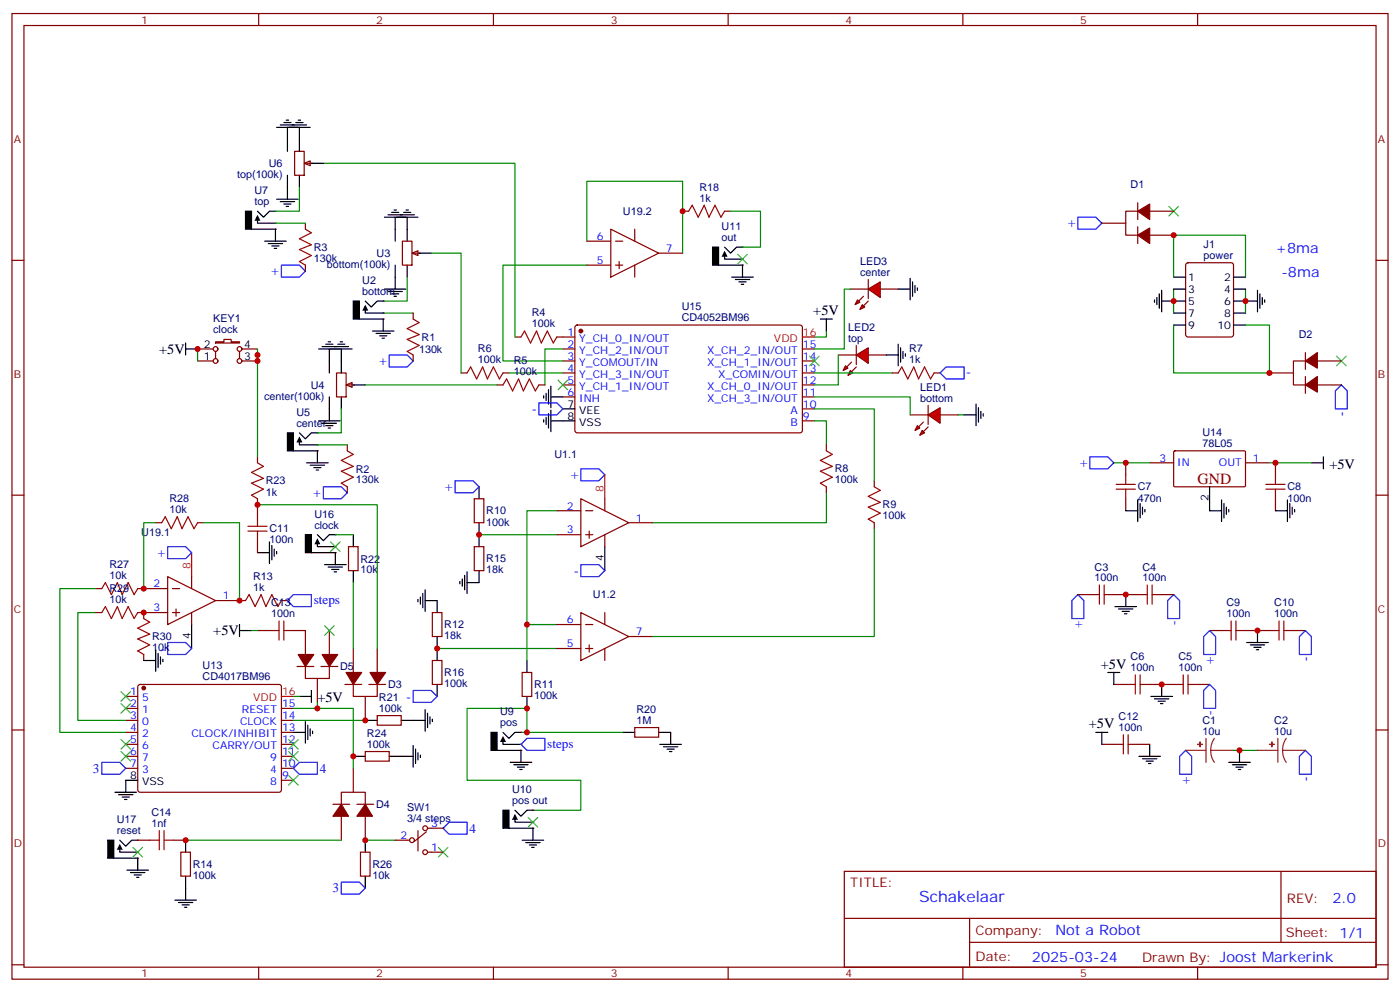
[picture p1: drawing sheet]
<svg xmlns="http://www.w3.org/2000/svg" width="412mm" height="292mm" viewBox="0 0 412 292" stroke-linecap="round" stroke-linejoin="round" font-family="sans-serif">
<g fill="none" stroke="#870000" stroke-width=".35">
<path d="M3.5 4h405.4v284.3h-405.4zM7.1 7.5h398.2v277.3h-398.2zM76.2 4v3.5M145.3 4v3.5M214.5 4v3.5M283.6 4v3.5M352.8 4v3.5M3.5 76.7h3.6M405.3 76.7h3.6M165.8 99.2h3.5M169.6 95.9l.4-.2 65.9 .1 .5 .6-.1 30.6-.6 .5-65.9-.1-.5-.6v-30.4zM165.8 102.8h3.5"/>
<path d="M165.8 106.3h3.5M165.8 109.8h3.5M165.8 113.3h3.5M165.8 116.9h3.5M236.4 102.8h3.5M236.4 106.3h3.5M236.4 109.8h3.5M236.4 113.3h3.5M236.4 116.9h3.5M236.4 123.9h3.5M236.4 120.4h3.5M331.6 136.3v3.5"/>
<path d="M338.7 136.3h7M345.8 132.9l.3-.1h20.6l.2 .3-.1 10.1-.3 .1h-20.6l-.2-.3zM366.9 136.3h7M375.7 136.3v3.5M3.5 145.8h3.6M139.7 146.9h2.8v7h-2.8zM331.6 146.9v3.5M375.7 146.9v3.5M405.3 145.8h3.6M127.4 180.4h2.8v7h-2.8zM127.4 194.5h2.8v7h-2.8zM153.8 198h2.8v7.1h-2.8z"/>
<path d="M3.5 214.9h3.6M187 214.2h7v2.9h-7zM328.1 201.5h3.5M338.7 201.5h3.5M405.3 214.9h3.6M248.7 256.6h156.6v28.2h-156.6zM377.3 256.6v20.9M248.7 270.4h156.5M285.6 277.5h119.6M285.6 270.4v14.1M3.5 284.1h3.6M76.2 284.8v3.5"/>
<path d="M145.3 284.8v3.5M214.5 284.8v3.5M283.6 284.8v3.5M352.8 284.8v3.5M405.3 284.1h3.6"/>
</g>
<path d="M243.4 97.5v1.7h-3.5M165.8 102.8h-5.3v10.5M282.2 122.2h1.8M328.1 136.3h10.6M373.9 136.3h12.4" fill="none" stroke="#008700" stroke-width=".35"/>
<circle cx="171.1" cy="97.5" r=".53" fill="#870000" stroke="#870000" stroke-width=".35"/>
<g fill="none" stroke="#000" stroke-width=".35">
<path d="M165.8 120.4h3.5M165.8 123.9h3.5M386.3 136.3h3.5M389.8 134.5v3.5M141.1 143.3v3.6M141.1 153.9v3.5M331.6 150.4h3.5M335.1 147.2v6.4M335.8 148.3v4.2M336.5 149.3v2.1M337.3 150v.7M356.3 143.3v7.1h3.5"/>
<path d="M359.8 147.2v6.4M360.5 148.3v4.2M361.2 149.3v2.1M361.9 150v.7M375.7 150.4h3.5M379.2 147.2v6.4M379.9 148.3v4.2M380.6 149.3v2.1M381.4 150v.7M128.8 176.8v3.6M128.8 187.4v7.1M155.2 194.5v3.5"/>
<path d="M128.8 201.5v3.6M155.2 205.1v3.5M183.4 215.7h3.6M194 215.7h3.6v3.5M194.4 219.2h6.3M195.4 219.9h4.3M196.5 220.6h2.1M197.2 221.3h.7"/>
</g>
<path d="M236.4 99.2h3.5" fill="none" stroke="#f00" stroke-width=".35"/>
<path d="M82.9 78.1h5.3l1.8 1.7-1.8 1.8h-5.3zM114.7 104.5h5.2l1.8 1.8-1.8 1.8h-5.2zM321 134.5h5.3l1.8 1.8-1.8 1.7h-5.3zM95.2 143.3h5.3l1.8 1.8-1.8 1.8h-5.3z" fill="none" stroke="#00f" stroke-width=".35"/>
<path d="M164.4 111.9l2.8 2.9M167.2 111.9l-2.8 2.9M238.5 104.9l2.8 2.8M241.3 104.9l-2.8 2.8" fill="none" stroke="#3c3" stroke-width=".35"/>
<path d="M331.6 139.8v2.8M375.7 139.8v2.8M328.8 144h5.6M328.8 142.6h5.6M331.6 144v2.9M372.9 144h5.6M372.9 142.6h5.6M375.7 144v2.9M334.4 198.7v5.7M335.8 198.7v5.7M331.6 201.5h2.8M335.8 201.5h2.9" fill="none" stroke="#a10000" stroke-width=".35"/>
<g fill="#f00" stroke="#870000" stroke-width=".35">
<path d="M273.4 122.2l3.5-2.1v4.5z"/>
<path d="M273.4 119.3v5.7z"/>
</g>
<g fill="#870000" stroke="#870000" stroke-width=".35">
<path d="M272 127.1l1.4-1.4z"/>
<path d="M272 124.3l-1.4 1.4z"/>
</g>
<g fill="#f00" stroke="#870000" stroke-width=".35">
<path d="M271.6 126.8l.7 .7-1.4 .7z"/>
<path d="M270.2 125.3l.7 .7-1.4 .8z"/>
</g>
<path d="M268.1 122.2h5.3M276.9 122.2h5.3" fill="none" stroke="#870000" stroke-width=".35"/>
<g fill="#f00" stroke="#870000" stroke-width=".35">
<path d="M252.2 104.5l3.6-2.1v4.6z"/>
<path d="M252.2 101.7v5.7z"/>
</g>
<g fill="#870000" stroke="#870000" stroke-width=".35">
<path d="M252.2 108.1l-1.4 1.4z"/>
<path d="M250.8 106.6l-1.4 1.5z"/>
</g>
<g fill="#f00" stroke="#870000" stroke-width=".35">
<path d="M250.5 109.1l.7 .7-1.4 .7z"/>
<path d="M249.1 107.7l.7 .7-1.4 .7z"/>
</g>
<path d="M246.9 104.5h5.3M255.8 104.5h5.3" fill="none" stroke="#870000" stroke-width=".35"/>
<g fill="#f00" stroke="#870000" stroke-width=".35">
<path d="M255.8 85.1l3.5-2.1v4.6z"/>
<path d="M255.8 82.3v5.6z"/>
</g>
<g fill="#870000" stroke="#870000" stroke-width=".35">
<path d="M255.8 88.7l-1.4 1.4z"/>
<path d="M254.4 87.2l-1.5 1.5z"/>
</g>
<g fill="#f00" stroke="#870000" stroke-width=".35">
<path d="M254 89.7l.7 .7-1.4 .7z"/>
<path d="M252.6 88.3l.7 .7-1.4 .7z"/>
</g>
<path d="M201.1 62.2h1.7M213.4 62.2h1.8M349.5 77.6l.5-.2h12.7l.6 .4 .1 20.7-.5 .7h-12.9l-.7-.4-.1-20.7zM250.5 85.1h5.3M259.3 85.1h5.3M317.5 175.1h3.5M328.1 175.1h7M342.2 175.1h3.5M342.2 201.5h3.5M352.8 201.5h3.5" fill="none" stroke="#870000" stroke-width=".35"/>
<path d="M344.3 60.8l2.8 2.8M347.1 60.8l-2.8 2.8M393.7 104.9l2.8 2.8M396.5 104.9l-2.8 2.8" fill="none" stroke="#3c3" stroke-width=".35"/>
<path d="M172.9 71v-17.6h28.2v21.1M172.9 78.1h-24.7v28.2h17.6M345.7 95.7v14.1h28.2v-14.1h-7M345.7 81.6v-12.3h21.2v12.3M345.7 85.1v7.1M366.9 85.1v7.1M243.4 145.1v8.8h-51.1M155.2 183.9v10.6M153.5 215.7h1.7v-7.1h-17.6v21.2h33.5v8.8h-14.1" fill="none" stroke="#008700" stroke-width=".35"/>
<path d="M317.5 64h5.3l1.8 1.7-1.8 1.8h-5.3zM393.3 115.1l1.8-1.8 1.8 1.8v5.3h-3.6zM317.5 175.1l1.8 1.7v5.3h-3.6v-5.3zM345.7 175.1l1.8 1.7v5.3h-3.5v-5.3zM349.2 220.9l1.8 1.8v5.3h-3.5v-5.3zM384.5 220.9l1.8 1.8v5.3h-3.5v-5.3z" fill="none" stroke="#00f" stroke-width=".35"/>
<g fill="none" stroke="#000" stroke-width=".35">
<path d="M340.1 88.3v.7M340.8 87.6v2.1M341.5 86.5v4.3M342.2 88.7h7M342.2 85.5v6.3M345.7 81.6h3.5M345.7 85.1h3.5M345.7 92.2h3.5M345.7 95.7h3.5M363.4 88.7h7M363.4 81.6h3.5M363.4 85.1h3.5"/>
<path d="M363.4 92.2h3.5M363.4 95.7h3.5M370.4 85.5v6.3M371.1 86.5v4.3M371.8 87.6v2.1M372.5 88.3v.7M135.5 171.2v.7M136.2 170.5v2.1M136.9 169.4v4.3M137.6 171.6h3.5M137.6 168.4v6.3M328.4 178.6h6.4"/>
<path d="M329.5 179.3h4.2M331.6 175.1v3.5M326.3 198h3.5M328.1 198v3.5M330.6 180h2.1M331.3 180.7h.7M339 205.1h6.4M340.1 205.8h4.2M341.1 206.5h2.2M341.8 207.2h.7M342.2 201.5v3.6M150.3 224.5h6.3"/>
<path d="M151.3 225.2h4.3M152.4 225.9h2.1M153.1 226.6h.7M153.5 220.9v3.6M361.9 224.5h6.4M363 225.2h4.2M364.1 225.9h2.1M364.8 226.6h.7M365.1 220.9v3.6"/>
</g>
<g fill="none" stroke="#a10000" stroke-width=".35">
<path d="M202.8 62.2l1.1-1.8 1.8 3.6 1.7-3.6 1.4 3.6 1.8-3.6 1.8 3.6 1-1.8M321 175.1h2.8M323.8 172.3v5.6M325.3 175.1h2.8M325.3 172.3v5.6M335.1 175.1h2.9M338 172.3v5.6M339.4 175.1h2.8M339.4 172.3v5.6M348.5 198.7v5.7M350 198.7v5.7M345.7 201.5h2.8"/>
<path d="M350 201.5h2.8"/>
</g>
<g fill="#870000">
<circle cx="153.5" cy="220.9" r=".18"/>
<circle cx="153.5" cy="219.2" r=".18"/>
<circle cx="153.5" cy="215.7" r=".18"/>
</g>
<path d="M144.6 215.7h1.8v5.2h-1.8z" fill="#000" stroke="#000" stroke-width=".35"/>
<g fill="none" stroke="#000" stroke-width=".35">
<path d="M241.7 93.9h3.5M243.4 93.9v3.6M264.6 85.1h3.5M268.1 82v6.3M268.8 83v4.2M269.5 84.1v2.1M270.2 84.8v.7M160.2 116.5v.7M160.9 115.8v2.1M161.6 114.8v4.2M162.3 113.7v6.4M162.3 116.9h3.5"/>
<path d="M261.1 104.5h3.5M264.6 101.4v6.3M265.3 102.4v4.2M266 103.5v2.1M266.7 104.2v.7M287.5 119v6.3M160.2 123.6v.7M160.9 122.9v2.1M161.6 121.8v4.2M162.3 123.9h3.5M162.3 120.8v6.3M284 122.2h3.5"/>
<path d="M288.2 120.1v4.2M288.9 121.1v2.1M289.6 121.8v.7M141.1 157.4v3.6M123.1 176.5v.7M123.8 175.8v2.1M124.5 174.7v4.3M125.2 176.8h3.6M125.2 173.7v6.3M141.1 168v3.6M148.2 217.4v1.8h5.3M148.2 215.7l1.7 1.7 1.8-1.7h1.8"/>
<path d="M146.4 220.9h7.1"/>
</g>
<path d="M148.2 216.7l.8 1.8h-1.7z" fill="#000"/>
<path d="M95.2 48.1h56.5v51.1M250.5 85.1h-1.8v17.7h-8.8M149.9 109.8h15.9M239.9 116.9h28.2v5.3M239.9 109.8h22.9M246.9 104.5v8.8h-7M239.9 123.9h3.5v7.1M141.1 157.4h22.9M164 150.4h-8.8v33.5h8.8M128.8 191h35.2" fill="none" stroke="#008700" stroke-width=".35"/>
<g fill="none" stroke="#870000" stroke-width=".35">
<path d="M151.7 99.2h1.8M164 99.2h1.8M135.8 109.8h1.8M146.4 113.3h1.8M148.2 109.8h1.7M158.7 113.3h1.8M262.8 109.8h1.8M275.2 109.8h1.7M243.4 131v1.8M243.4 143.3v1.8M257.5 141.6v1.7M257.5 153.9v1.8"/>
<path d="M139.7 161h2.8v7h-2.8z"/>
</g>
<path d="M134.1 141.6h5.2l1.8 1.7-1.8 1.8h-5.2zM121.7 203.3h5.3l1.8 1.8-1.8 1.7h-5.3z" fill="none" stroke="#00f" stroke-width=".35"/>
<path d="M153.5 99.2l1-1.7 1.8 3.5 1.7-3.5 1.5 3.5 1.7-3.5 1.8 3.5 1-1.8M137.6 109.8l1-1.7 1.8 3.5 1.8-3.5 1.4 3.5 1.7-3.5 1.8 3.5 1.1-1.8M148.2 113.3l1-1.7 1.8 3.5 1.8-3.5 1.4 3.5 1.7-3.5 1.8 3.5 1-1.8M264.6 109.8l1-1.7 1.8 3.5 1.8-3.5 1.4 3.5 1.7-3.5 1.8 3.5 1.1-1.8M243.4 132.8l1.8 1-3.5 1.8 3.5 1.7-3.5 1.4 3.5 1.8-3.5 1.8 1.7 1M257.5 143.3l1.8 1.1-3.5 1.8 3.5 1.7-3.5 1.4 3.5 1.8-3.5 1.8 1.7 1" fill="none" stroke="#a10000" stroke-width=".35"/>
<g fill="#870000">
<circle cx="81.1" cy="67.5" r=".18"/>
<circle cx="81.1" cy="65.7" r=".18"/>
<circle cx="81.1" cy="62.2" r=".18"/>
</g>
<path d="M72.3 62.2h1.8v5.3h-1.8z" fill="#000" stroke="#000" stroke-width=".35"/>
<path d="M84.7 41v3.6M84.7 51.6v3.5M74.1 67.5h7M75.8 64v1.7h5.3M75.8 62.2l1.8 1.8 1.8-1.8h1.7" fill="none" stroke="#000" stroke-width=".35"/>
<path d="M75.8 63.3l.9 1.7h-1.7z" fill="#000"/>
<path d="M89.6 48.1l1.8-.7v1.4z" fill="#f0f0f0" stroke="#870000" stroke-width=".35"/>
<path d="M86.8 44.6h2.8v7h-2.8zM90.3 48.1h1.8M90 65.7v1.8M90 78.1v1.7" fill="none" stroke="#870000" stroke-width=".35"/>
<g fill="none" stroke="#000" stroke-width=".35">
<path d="M81.5 37.5h9.9M82.5 36.8h7.8M83.6 36.1h2.1M84.3 35.4h.7M84.7 37.5v3.5M87.1 36.1h2.2M87.8 35.4h.7M88.2 37.5v7.1M81.5 58.7h6.3M82.5 59.4h4.3M84.7 55.1v3.6M88.2 51.6v3.5"/>
<path d="M91.7 48.1h3.5M78 71h6.3M79 71.7h4.3M80.1 72.4h2.1M80.8 73.1h.7M81.1 67.5v3.5M83.6 60.1h2.1M84.3 60.8h.7"/>
</g>
<path d="M88.2 55.1v7.1h-7.1M81.1 65.7h8.9M107.6 113.3h38.8" fill="none" stroke="#008700" stroke-width=".35"/>
<path d="M90 67.5l1.7 1-3.5 1.8 3.5 1.8-3.5 1.4 3.5 1.7-3.5 1.8 1.8 1.1" fill="none" stroke="#a10000" stroke-width=".35"/>
<g fill="#870000">
<circle cx="93.5" cy="132.8" r=".18"/>
<circle cx="93.5" cy="131" r=".18"/>
<circle cx="93.5" cy="127.5" r=".18"/>
</g>
<path d="M84.7 127.5h1.7v5.3h-1.7z" fill="#000" stroke="#000" stroke-width=".35"/>
<path d="M97 106.3v3.5M97 116.9v3.5M86.4 132.8h7.1M88.2 129.2v1.8h5.3M88.2 127.5l1.8 1.7 1.7-1.7h1.8" fill="none" stroke="#000" stroke-width=".35"/>
<path d="M88.2 128.5l.9 1.8h-1.8z" fill="#000"/>
<path d="M102 113.3l1.7-.7v1.5z" fill="#f0f0f0" stroke="#870000" stroke-width=".35"/>
<path d="M121.7 92.2v1.7M99.1 109.8h2.9v7.1h-2.9zM102.7 113.3h1.7M121.7 104.5v1.8M102.3 131v1.8M102.3 143.3v1.8" fill="none" stroke="#870000" stroke-width=".35"/>
<g fill="none" stroke="#000" stroke-width=".35">
<path d="M113.2 64h9.9M114.3 63.3h7.8M115.4 62.5h2.1M116.1 61.8h.7M116.4 64v7M116.4 78.1v7M118.9 62.5h2.1M119.6 61.8h.7M119.9 64v3.5M109.7 97.5h6.4M110.8 98.2h4.2M111.8 98.9h2.1"/>
<path d="M112.5 99.6h.7M112.9 93.9v3.6M113.2 85.1h6.4M114.3 85.8h4.2M115.4 86.5h2.1M116.1 87.2h.7M93.8 102.8h9.9M94.9 102.1h7.8M96 101.4h2.1M96.7 100.6h.7M97 102.8v3.5M99.5 101.4h2.1"/>
<path d="M100.2 100.6h.7M100.5 102.8v7M100.5 116.9v3.5M104.1 113.3h3.5M90.3 136.3h6.4M91.4 137h4.2M92.4 137.7h2.1M93.1 138.4h.7M93.5 132.8v3.5M93.8 123.9h6.4M94.9 124.6h4.2M96 125.3h2.1"/>
<path d="M96.7 126h.7M97 120.4v3.5"/>
</g>
<path d="M127 74.5h8.8v35.3M112.9 92.2h8.8M119.9 81.6v7.1h-7M93.5 131h8.8M100.5 120.4v7.1h-7" fill="none" stroke="#008700" stroke-width=".35"/>
<path d="M121.7 93.9l1.8 1.1-3.6 1.8 3.6 1.7-3.6 1.4 3.6 1.8-3.6 1.8 1.8 1M102.3 132.8l1.8 1-3.6 1.8 3.6 1.7-3.6 1.4 3.6 1.8-3.6 1.8 1.8 1" fill="none" stroke="#a10000" stroke-width=".35"/>
<path d="M121.4 74.5l1.7-.7v1.4z" fill="#f0f0f0" stroke="#870000" stroke-width=".35"/>
<path d="M118.5 71h2.9v7.1h-2.9zM122.1 74.5h1.7" fill="none" stroke="#870000" stroke-width=".35"/>
<path d="M119.9 67.5v3.5M119.9 78.1v3.5M123.5 74.5h3.5" fill="none" stroke="#000" stroke-width=".35"/>
<g fill="#870000">
<circle cx="112.9" cy="93.9" r=".18"/>
<circle cx="112.9" cy="92.2" r=".18"/>
<circle cx="112.9" cy="88.7" r=".18"/>
</g>
<path d="M104.1 88.7h1.7v5.2h-1.7z" fill="#000" stroke="#000" stroke-width=".35"/>
<path d="M105.8 93.9h7.1M107.6 90.4v1.8h5.3M107.6 88.7l1.8 1.7 1.7-1.7h1.8" fill="none" stroke="#000" stroke-width=".35"/>
<path d="M107.6 89.7l.9 1.8h-1.8z" fill="#000"/>
<path d="M155.2 215.7h28.2" fill="none" stroke="#008700" stroke-width=".35"/>
<g fill="#870000">
<circle cx="218.7" cy="78.1" r=".18"/>
<circle cx="218.7" cy="76.3" r=".18"/>
<circle cx="218.7" cy="72.8" r=".18"/>
</g>
<path d="M209.9 72.8h1.8v5.3h-1.8z" fill="#000" stroke="#000" stroke-width=".35"/>
<g fill="none" stroke="#000" stroke-width=".35">
<path d="M211.7 78.1h7v3.5M213.4 74.5v1.8h5.3M213.4 72.8l1.8 1.7 1.8-1.7h1.7M215.5 81.6h6.4M216.6 82.3h4.2M217.7 83h2.1M218.4 83.7h.7M88.2 205.1h3.5M91.7 203.3v3.5M107.6 212.1h3.5M118.2 212.1h7M125.2 209v6.3"/>
<path d="M125.9 210v4.2M126.6 211.1v2.1M127.4 211.8v.7M33.9 233.3h6.3M34.9 234h4.3M36 234.7h2.1M36.7 235.4h.7M40.6 229.8h-3.6v3.5"/>
</g>
<path d="M213.4 73.8l.9 1.8h-1.8z" fill="#000"/>
<path d="M217.3 74.9l2.8 2.8M220.1 74.9l-2.8 2.8" fill="none" stroke="#3c3" stroke-width=".35"/>
<path d="M215.2 62.2h8.8v10.6h-5.3" fill="none" stroke="#008700" stroke-width=".35"/>
<g fill="#870000" stroke="#870000" stroke-width=".35">
<path d="M335.1 69.3l3.6-2.2v4.6z"/>
<path d="M335.1 62.2l3.6-2.1v4.6z"/>
<path d="M384.5 106.3l3.6-2.5v4.6z"/>
<path d="M384.5 113.3l3.6-2.4v4.6z"/>
<path d="M109 198h4.6l-2.5 3.5z"/>
<path d="M102 198h4.5l-2.4 3.5z"/>
<circle cx="42.3" cy="202.6" r=".53"/>
</g>
<g fill="none" stroke="#870000" stroke-width=".35">
<path d="M335.1 59.7v5M324.6 65.7h7M335.1 62.2h-3.5v7.1h3.5M335.1 66.8v4.9M338.7 69.3h7M338.7 62.2h7M373.9 109.8h7.1M384.5 106.3h-3.5v7h3.5M384.5 103.8v5M384.5 110.9v4.9M388.1 106.3h7M388.1 113.3h7"/>
<path d="M104.1 191v7M111.1 191v7M37 205.1h3.6M37 208.6h3.6M37 212.1h3.6M37 215.7h3.6M37 219.2h3.6M40.8 201.7l.5-.2h40.9l.5 .2 .2 .5-.1 30.7-.6 .4-41.2-.1-.4-.6v-30.4zM82.9 208.6h3.5M82.9 212.1h3.5M82.9 215.7h3.5M82.9 219.2h3.5"/>
<path d="M101.6 201.5h4.9M104.1 201.5v3.6h7v-3.6M107.6 205.1v7M108.7 201.5h4.9M111.1 210.7h7.1v2.8h-7.1zM37 222.7h3.6M37 226.2h3.6M82.9 222.7h3.5M82.9 226.2h3.5M82.9 229.8h3.5"/>
</g>
<path d="M82.9 205.1h3.5" fill="none" stroke="#f00" stroke-width=".35"/>
<g fill="#870000">
<circle cx="98.8" cy="162.7" r=".18"/>
<circle cx="98.8" cy="161" r=".18"/>
<circle cx="98.8" cy="157.4" r=".18"/>
</g>
<path d="M90 157.4h1.7v5.3h-1.7z" fill="#000" stroke="#000" stroke-width=".35"/>
<g fill="none" stroke="#000" stroke-width=".35">
<path d="M54.7 102.8h3.5M54.7 101v3.5M79.4 159.6v6.3M93.5 159.2v1.8h5.3M93.5 157.4l1.7 1.8 1.8-1.8h1.8M104.1 157.4v3.6M75.8 162.7h3.6M80.1 160.6v4.3M80.8 161.7v2.1M81.5 162.4v.7M91.7 162.7h7.1v3.6M95.6 166.3h6.4"/>
<path d="M96.7 167h4.2M97.7 167.7h2.1M98.4 168.4h.7M104.1 168v3.6M121.7 219.5v6.4M104.1 222.7h3.5M114.7 222.7h7M122.4 220.6v4.2M123.1 221.7v2.1M123.8 222.4v.7"/>
</g>
<path d="M93.5 158.5l.9 1.8h-1.8z" fill="#000"/>
<g fill="none" stroke="#870000" stroke-width=".35">
<path d="M58.2 106.3h4.6M58.2 102.8h4.6M63.5 100.6h2.5v-.7h2.1v.7h2.5v.4h-7.1zM63.5 103.5v2.1M70.6 103.5v2.1M71.3 106.3h4.5M71.3 102.8h4.5M75.8 134.5v1.8M75.8 146.9v5.3M75.8 159.2v3.5M102.7 161h2.8v7h-2.8zM98.1 236.8h4.9"/>
<path d="M100.5 236.8v-3.5h7.1v3.5M104.1 226.2v7.1M105.1 236.8h5M107.6 221.3h7.1v2.8h-7.1zM100.5 240.3v7.1M107.6 240.3v7.1"/>
<circle cx="63.5" cy="106.3" r=".71"/>
<circle cx="63.5" cy="102.8" r=".71"/>
<circle cx="70.6" cy="102.8" r=".71"/>
<circle cx="70.6" cy="106.3" r=".71"/>
</g>
<path d="M58.2 102.8v3.5M75.8 102.8v31.7M75.8 148.6h35.3v42.4M98.8 157.4h5.3M104.1 171.6v19.4M86.4 208.6h17.7v17.6M86.4 212.1h21.2" fill="none" stroke="#008700" stroke-width=".35"/>
<path d="M75.8 136.3l1.8 1-3.5 1.8 3.5 1.8-3.5 1.4 3.5 1.7-3.5 1.8 1.7 1.1M73 156.4h5.7M73 155h5.7M75.8 152.2v2.8M75.8 156.4v2.8" fill="none" stroke="#a10000" stroke-width=".35"/>
<path d="M97.4 159.6l2.8 2.8M100.2 159.6l-2.8 2.8" fill="none" stroke="#3c3" stroke-width=".35"/>
<g fill="#870000" stroke="#870000" stroke-width=".35">
<path d="M100.5 236.8l2.2 3.5h-4.6z"/>
<path d="M107.6 236.8l2.1 3.5h-4.6z"/>
</g>
<g fill="#870000">
<circle cx="40.6" cy="252.7" r=".18"/>
<circle cx="40.6" cy="250.9" r=".18"/>
<circle cx="40.6" cy="247.4" r=".18"/>
</g>
<path d="M31.7 247.4h1.8v5.3h-1.8z" fill="#000" stroke="#000" stroke-width=".35"/>
<g fill="none" stroke="#000" stroke-width=".35">
<path d="M178.2 161v7M42.3 194.5h3.6M45.9 191.3v6.4M46.6 192.4v4.2M47.3 193.4v2.1M48 194.1v.7M56.4 183.9v7.1M86.4 215.7h3.6M90 212.5v6.3M90.7 213.5v4.3M91.4 214.6v2.1M92.1 215.3v.7"/>
<path d="M33.5 252.7h7.1v3.5M35.3 249.2v1.7h5.3M35.3 247.4l1.7 1.8 1.8-1.8h1.8M37.4 256.2h6.3M38.5 256.9h4.2M39.5 257.6h2.1M40.2 258.3h.7M107.6 247.4v3.5M107.6 258v3.5"/>
</g>
<path d="M35.3 248.5l.9 1.7h-1.8z" fill="#000"/>
<g fill="none" stroke="#3c3" stroke-width=".35">
<path d="M35.6 203.7l2.9 2.8M35.6 217.8l2.9 2.8M35.6 207.2l2.9 2.8M38.5 203.7l-2.9 2.8M38.5 217.8l-2.9 2.8M38.5 207.2l-2.9 2.8M85 217.8l2.8 2.8M87.8 217.8l-2.8 2.8M35.6 221.3l2.9 2.8M38.5 221.3l-2.9 2.8M85 228.4l2.8 2.8M85 221.3l2.8 2.8"/>
<path d="M87.8 228.4l-2.8 2.8M87.8 221.3l-2.8 2.8M39.2 249.5l2.8 2.8M42 249.5l-2.8 2.8M129.1 249.5l2.8 2.8M131.9 249.5l-2.8 2.8"/>
</g>
<path d="M45.9 153.9h-3.6v19.4M60 153.9h10.6v22.9M28.2 173.3h-10.6v42.4h19.4M28.2 180.4h-5.3v31.7h14.1M107.6 247.4h8.8" fill="none" stroke="#008700" stroke-width=".35"/>
<path d="M171.1 138h5.3l1.8 1.8-1.8 1.8h-5.3zM49.4 161h5.3l1.7 1.7-1.7 1.8h-5.3zM84.7 176.8l1.7-1.7h5.3v3.5h-5.3zM171.1 166.3h5.3l1.8 1.7-1.8 1.8h-5.3zM49.4 189.2h5.3l1.7 1.8-1.7 1.7h-5.3zM153.5 219.2l1.7-1.8h5.3v3.5h-5.3zM30 224.5h5.3l1.7 1.7-1.7 1.8h-5.3zM86.4 226.2l1.8-1.7h5.3v3.5h-5.3zM100.5 259.8h5.3l1.8 1.7-1.8 1.8h-5.3zM130.5 243.9l1.8-1.8h5.3v3.5h-5.3z" fill="none" stroke="#00f" stroke-width=".35"/>
<g fill="none" stroke="#870000" stroke-width=".35">
<path d="M172.9 78.1h7M172.9 71h7M179.9 67.5l14.1 7-14.1 7.1zM181.3 78.1h2.1M181.3 71h2.1M182.4 77v2.1M187 67.5v3.5M187 78.1v3.5M194 74.5h7.1M45.9 153.9h1.7M58.2 153.9h1.8M164 150.4h7.1"/>
<path d="M164 157.4h7.1M171.1 146.9l14.1 7-14.1 7.1zM172.5 150.4h2.1M172.5 157.4h2.1M173.6 156.4v2.1M178.2 146.9v3.5M178.2 157.4v3.6M185.2 153.9h7.1M28.2 173.3h1.8M40.6 173.3h8.8M49.4 169.8l14.1 7-14.1 7.1zM50.8 173.3h2.1"/>
<path d="M51.9 179.3v2.1M56.4 169.8v3.5M63.5 176.8h8.8M82.9 176.8h1.8M28.2 180.4h1.8M40.6 180.4h8.8M42.3 180.4v1.7M42.3 192.7v1.8M50.8 180.4h2.1M56.4 180.4v3.5M164 191h7.1M164 183.9h7.1"/>
<path d="M171.1 180.4l14.1 7-14.1 7.1zM172.5 191h2.1M172.5 183.9h2.1M173.6 189.9v2.1M178.2 180.4v3.5M178.2 191v3.5M185.2 187.4h7.1M106.2 250.9h2.8v7.1h-2.8z"/>
</g>
<path d="M178.2 139.8v7.1M56.4 162.7v7.1" fill="none" stroke="#f00" stroke-width=".35"/>
<path d="M47.6 153.9l1.1-1.7 1.7 3.5 1.8-3.5 1.4 3.5 1.8-3.5 1.7 3.5 1.1-1.8M30 173.3l1-1.7 1.8 3.5 1.8-3.5 1.4 3.5 1.7-3.5 1.8 3.5 1.1-1.8M72.3 176.8l1.1-1.7 1.7 3.5 1.8-3.5 1.4 3.5 1.8-3.5 1.7 3.5 1.1-1.8M30 180.4l1-1.8 1.8 3.5 1.8-3.5 1.4 3.5 1.7-3.5 1.8 3.5 1.1-1.7M42.3 182.1l1.8 1.1-3.5 1.8 3.5 1.7-3.5 1.4 3.5 1.8-3.5 1.8 1.7 1" fill="none" stroke="#a10000" stroke-width=".35"/>
<g fill="#870000">
<circle cx="157" cy="243.9" r=".18"/>
<circle cx="157" cy="242.1" r=".18"/>
<circle cx="157" cy="238.6" r=".18"/>
</g>
<path d="M148.2 238.6h1.7v5.3h-1.7z" fill="#000" stroke="#000" stroke-width=".35"/>
<g fill="none" stroke="#000" stroke-width=".35">
<path d="M70.6 185.7h3.5M70.6 183.9v3.5M367.2 189.2h6.4M368.3 189.9h4.2M369.4 190.6h2.1M370.1 191.3h.7M370.4 185.7v3.5M322.8 215.7h3.5M324.6 215.7v3.5M338.7 219.2v3.5M151.7 238.6l1.8 1.7 1.7-1.7h1.8M335.5 222.7h6.3"/>
<path d="M336.5 223.4h4.3M337.6 224.1h2.1M338.3 224.8h.7M54.7 247.4v3.5M54.7 258v7M149.9 243.9h7.1v3.5M151.7 240.3v1.8h5.3M153.8 247.4h6.4M154.9 248.1h4.2M155.9 248.8h2.1M156.6 249.5h.7M51.5 265h6.4"/>
<path d="M52.6 265.7h4.2M53.6 266.5h2.1M54.3 267.2h.7"/>
</g>
<path d="M151.7 239.6l.9 1.8h-1.8z" fill="#000"/>
<path d="M95.6 184.3l2.8 2.8M98.4 184.3l-2.8 2.8M155.6 240.7l2.8 2.8M158.4 240.7l-2.8 2.8" fill="none" stroke="#3c3" stroke-width=".35"/>
<g fill="none" stroke="#a10000" stroke-width=".35">
<path d="M79.4 185.7h2.8M82.2 182.8v5.7M83.6 185.7h2.8M83.6 182.8v5.7M359.8 185.7h2.9M362.7 182.8v5.7M364.1 185.7h2.8M364.1 182.8v5.7M373.9 185.7h2.9M376.8 182.8v5.7M378.2 185.7h2.8M378.2 182.8v5.7"/>
<path d="M328.1 219.2h2.8M330.9 216.4v5.6M332.3 219.2h2.8M332.3 216.4v5.6M44.1 247.4h2.8M46.9 244.6v5.6M48.3 244.6v5.6M48.3 247.4h2.9"/>
</g>
<g fill="none" stroke="#870000" stroke-width=".35">
<path d="M75.8 185.7h3.6M86.4 185.7h3.6v7M87.5 196.3h4.9M90 196.3v3.5h7v-3.5M93.5 199.8v7M94.5 196.3h5M97 185.7v7M356.3 185.7h3.5M366.9 185.7h7M381 185.7h3.5M324.6 219.2h3.5M335.1 219.2h3.6"/>
<path d="M40.6 247.4h3.5M51.2 247.4h3.5M53.3 250.9h2.8v7.1h-2.8zM116.4 247.4h4.2M123.1 244.6v6M125.6 244.9l-3.5 2.9M125.9 250.9h4.6M125.9 243.9h4.6"/>
<circle cx="121.4" cy="247.4" r=".71"/>
<circle cx="125.2" cy="250.9" r=".71"/>
<circle cx="125.2" cy="243.9" r=".71"/>
</g>
<path d="M158.7 118.6h5.3l1.8 1.8-1.8 1.8h-5.3zM276.9 109.8l1.8-1.7h5.3v3.5h-5.3zM354.5 187.4l1.8-1.7 1.8 1.7v5.3h-3.6zM384.5 185.7l1.8 1.7v5.3h-3.5v-5.3zM356.3 201.5l1.8 1.8v5.3h-3.6v-5.3z" fill="none" stroke="#00f" stroke-width=".35"/>
<path d="M239.9 120.4h17.6v21.2M257.5 155.7v31.7h-65.2M74.1 185.7h1.7M86.4 205.1h1.8M93.5 206.8v1.8M363.4 220.9h7M54.7 247.4h45.8" fill="none" stroke="#008700" stroke-width=".35"/>
<path d="M355.2 217.4v7.1M357.7 217.4l-.8 1.7-.2 1.8M376.4 217.4v7.1M378.9 217.4l-.8 1.7-.3 1.8M349.2 220.9h6M356.7 220.9l.2 1.9 .8 1.7M356.7 220.9h6.7M370.4 220.9h6M377.8 220.9l.3 1.9 .8 1.7M377.8 220.9h6.7" fill="none" stroke="#8c2424" stroke-width=".35"/>
<g fill="#8c2424" stroke="#8c2424" stroke-width=".35">
<path d="M353.5 218.5v1.4z"/>
<path d="M352.8 219.2h1.4z"/>
<path d="M374.6 218.5l.1 1.4z"/>
<path d="M373.9 219.2h1.5z"/>
</g>
<g fill="#870000" stroke="#870000" stroke-width=".35">
<path d="M94.9 192.7h4.6l-2.5 3.6z"/>
<path d="M87.8 192.7h4.6l-2.4 3.6z"/>
</g>
<g fill="#c00">
<circle cx="342.2" cy="201.5" r=".88"/>
<circle cx="128.8" cy="191" r=".88"/>
<circle cx="375.7" cy="136.3" r=".88"/>
<circle cx="331.6" cy="136.3" r=".88"/>
<circle cx="141.1" cy="157.4" r=".88"/>
<circle cx="366.9" cy="88.7" r=".88"/>
<circle cx="345.7" cy="88.7" r=".88"/>
<circle cx="201.1" cy="62.2" r=".88"/>
<circle cx="155.2" cy="183.9" r=".88"/>
<circle cx="155.2" cy="215.7" r=".88"/>
<circle cx="107.6" cy="212.1" r=".88"/>
<circle cx="58.2" cy="102.8" r=".88"/>
<circle cx="75.8" cy="104.5" r=".88"/>
<circle cx="104.1" cy="222.7" r=".88"/>
<circle cx="107.6" cy="247.4" r=".88"/>
<circle cx="75.8" cy="148.6" r=".88"/>
<circle cx="75.8" cy="106.3" r=".88"/>
<circle cx="42.3" cy="173.3" r=".88"/>
<circle cx="42.3" cy="180.4" r=".88"/>
<circle cx="70.6" cy="176.8" r=".88"/>
<circle cx="155.2" cy="208.6" r=".88"/>
<circle cx="365.1" cy="220.9" r=".88"/>
<circle cx="370.4" cy="185.7" r=".88"/>
<circle cx="331.6" cy="175.1" r=".88"/>
<circle cx="345.7" cy="69.3" r=".88"/>
<circle cx="373.9" cy="109.8" r=".88"/>
<circle cx="54.7" cy="247.4" r=".88"/>
<circle cx="93.5" cy="208.6" r=".88"/>
</g>
<text font-size="4.6" fill="#800" x="352.8" y="142.6">GND</text>
<text font-size="4.6" fill="#00f" x="270.8" y="265.6">Schakelaar</text>
<g font-size="4.2" fill="#00f">
<text x="375.7" y="74.5">+8ma</text>
<text x="377.5" y="81.6">-8ma</text>
<text x="392.5" y="265.8">2.0</text>
<text x="310.9" y="275.4">Not a Robot</text>
<text x="304" y="283.2">2025-03-24</text>
</g>
<g font-size="4.2">
<text x="239.6" y="92.8">+5V</text>
<text x="46.9" y="104.1">+5V</text>
<text x="391.6" y="138">+5V</text>
<text x="62.8" y="187">+5V</text>
<text x="324.2" y="196.8">+5V</text>
<text x="93.5" y="206.8">+5V</text>
<text x="320.7" y="214.5">+5V</text>
</g>
<g font-size="3.9" fill="#00f">
<text x="314.7" y="67">+</text>
<text x="80" y="81.1">+</text>
<text x="111.8" y="107.5">+</text>
<text x="284.7" y="110.8">-</text>
<text x="156.8" y="121.7">-</text>
<text x="396.4" y="122.4" transform="rotate(-90 396.4 122.4)">-</text>
<text x="318.2" y="137.5">+</text>
<text x="168.2" y="141.1">+</text>
<text x="92.4" y="146.3">+</text>
<text x="131.2" y="144.6">+</text>
<text x="46.5" y="164">+</text>
<text x="169.1" y="169.3">-</text>
<text x="92.4" y="177.8">steps</text>
<text x="318.7" y="185" transform="rotate(-90 318.7 185)">+</text>
<text x="347" y="184.1" transform="rotate(-90 347 184.1)">-</text>
<text x="47.4" y="192.2">-</text>
<text x="357.6" y="195.6" transform="rotate(-90 357.6 195.6)">+</text>
<text x="385.8" y="194.7" transform="rotate(-90 385.8 194.7)">-</text>
<text x="119.7" y="206.3">-</text>
<text x="357.6" y="210.6" transform="rotate(-90 357.6 210.6)">-</text>
<text x="161.2" y="220.1">steps</text>
<text x="27.3" y="227.5">3</text>
<text x="94.2" y="227.5">4</text>
<text x="350.5" y="230.8" transform="rotate(-90 350.5 230.8)">+</text>
<text x="385.8" y="230" transform="rotate(-90 385.8 230)">-</text>
<text x="138.3" y="245.2">4</text>
<text x="98" y="262.8">3</text>
</g>
<g font-size="3.9" fill="#800">
<text x="250.5" y="261.2">TITLE:</text>
<text x="379.1" y="265.8">REV:</text>
<text x="287.4" y="275.4">Company:</text>
<text x="378.7" y="276">Sheet: 1/1</text>
<text x="287.4" y="283">Date:</text>
<text x="336.4" y="283.1">Drawn By: Joost Markerink</text>
</g>
<g font-size="3.2" fill="#800">
<text x="41.6" y="7">1</text>
<text x="110.8" y="7">2</text>
<text x="179.9" y="7">3</text>
<text x="249.1" y="7">4</text>
<text x="318.2" y="7">5</text>
<text x="4.1" y="42.1">A</text>
<text x="405.9" y="42.1">A</text>
<text x="4.1" y="111.2">B</text>
<text x="405.9" y="111.2">B</text>
<text x="4.1" y="180.4">C</text>
<text x="405.9" y="180.4">C</text>
<text x="4.1" y="249.5">D</text>
<text x="405.9" y="249.5">D</text>
<text x="41.6" y="287.8">1</text>
<text x="110.8" y="287.8">2</text>
<text x="179.9" y="287.8">3</text>
<text x="249.1" y="287.8">4</text>
<text x="318.2" y="287.8">5</text>
</g>
<g font-size="3.2" fill="#000080">
<text x="69.8" y="52.4">top(100k)</text>
<text x="79.2" y="49.2">U6</text>
<text x="75" y="57.2">U7</text>
<text x="206" y="59.4">1k</text>
<text x="206" y="56.1">R18</text>
<text x="333" y="55.4">D1</text>
<text x="75" y="60.4">top</text>
<text x="183.5" y="63.2">U19.2</text>
<text x="212.6" y="71">out</text>
<text x="212.6" y="67.8">U11</text>
<text x="92.4" y="77.1">130k</text>
<text x="92.4" y="73.9">R3</text>
<text x="110.9" y="75.6">U3</text>
<text x="354.6" y="76.3">power</text>
<text x="354.6" y="73">J1</text>
<text x="96.3" y="78.9">bottom(100k)</text>
<text x="106.7" y="83.6">U2</text>
<text x="253.4" y="81.2">center</text>
<text x="253.4" y="78.1">LED3</text>
<text x="106.7" y="86.9">bottom</text>
<text x="62.8" y="94.9">KEY1</text>
<text x="156.6" y="93.2">R4</text>
<text x="200.8" y="94.7">CD4052BM96</text>
<text x="200.8" y="91.4">U15</text>
<text x="62.8" y="98.2">clock</text>
<text x="124.2" y="100.4">R1</text>
<text x="156.6" y="96.4">100k</text>
<text x="249.9" y="100.6">top</text>
<text x="249.9" y="97.5">LED2</text>
<text x="382.6" y="99.6">D2</text>
<text x="123.4" y="103.9">130k</text>
<text x="140.8" y="107">100k</text>
<text x="140.8" y="103.7">R6</text>
<text x="151.4" y="107.3">R5</text>
<text x="267.8" y="107">1k</text>
<text x="267.8" y="103.7">R7</text>
<text x="151.4" y="110.5">100k</text>
<text x="77.8" y="117.7">center(100k)</text>
<text x="91.5" y="114.4">U4</text>
<text x="271" y="118.3">bottom</text>
<text x="271" y="115.1">LED1</text>
<text x="87.3" y="125.7">center</text>
<text x="87.3" y="122.4">U5</text>
<text x="354.2" y="131.7">78L05</text>
<text x="354.2" y="128.4">U14</text>
<text x="163.3" y="134.9">U1.1</text>
<text x="78.3" y="142.7">R23</text>
<text x="104.8" y="142.4">130k</text>
<text x="104.8" y="139.2">R2</text>
<text x="245.9" y="142.4">100k</text>
<text x="245.9" y="139.1">R8</text>
<text x="49.9" y="147.8">R28</text>
<text x="78.3" y="145.9">1k</text>
<text x="260" y="149.7">R9</text>
<text x="335.1" y="147.7">470n</text>
<text x="335.1" y="144.4">C7</text>
<text x="379.2" y="147.7">100n</text>
<text x="379.2" y="144.4">C8</text>
<text x="49.9" y="151.1">10k</text>
<text x="92.6" y="155.7">clock</text>
<text x="92.6" y="152.4">U16</text>
<text x="143.2" y="154.7">100k</text>
<text x="143.2" y="151.5">R10</text>
<text x="260" y="152.9">100k</text>
<text x="41.6" y="157.8">U19.1</text>
<text x="79.4" y="160">100n</text>
<text x="79.4" y="156.8">C11</text>
<text x="32.3" y="167.2">R27</text>
<text x="106.2" y="165.6">R22</text>
<text x="143.2" y="165.6">R15</text>
<text x="322.4" y="168">C3</text>
<text x="336.6" y="168">C4</text>
<text x="32.3" y="170.5">10k</text>
<text x="74.6" y="170.8">R13</text>
<text x="106.2" y="168.8">10k</text>
<text x="143.2" y="168.9">18k</text>
<text x="322.4" y="171.2">100n</text>
<text x="336.6" y="171.2">100n</text>
<text x="32.3" y="177.6">10k</text>
<text x="32.3" y="174.3">R29</text>
<text x="74.6" y="174">1k</text>
<text x="79.9" y="178.6">C13</text>
<text x="174.7" y="176.1">U1.2</text>
<text x="361.3" y="178.6">C9</text>
<text x="375.4" y="178.6">C10</text>
<text x="79.9" y="181.8">100n</text>
<text x="130.9" y="185">R12</text>
<text x="361.3" y="181.8">100n</text>
<text x="375.4" y="181.8">100n</text>
<text x="44.8" y="191.7">10k</text>
<text x="44.8" y="188.6">R30</text>
<text x="130.9" y="188.3">18k</text>
<text x="59.7" y="197">U13</text>
<text x="100.2" y="197.3">D5</text>
<text x="333" y="197.7">100n</text>
<text x="333" y="194.5">C6</text>
<text x="347.1" y="197.7">100n</text>
<text x="347.1" y="194.5">C5</text>
<text x="59.7" y="200.2">CD4017BM96</text>
<text x="114.3" y="202.6">D3</text>
<text x="130.9" y="202.4">100k</text>
<text x="130.9" y="199.1">R16</text>
<text x="157.3" y="202.6">R11</text>
<text x="111.6" y="209.7">100k</text>
<text x="111.6" y="206.5">R21</text>
<text x="157.3" y="205.9">100k</text>
<text x="187.5" y="209.9">R20</text>
<text x="147.3" y="213.9">pos</text>
<text x="147.3" y="210.6">U9</text>
<text x="187.5" y="213.2">1M</text>
<text x="329.5" y="215.3">100n</text>
<text x="329.5" y="212.1">C12</text>
<text x="354.2" y="213.1">C1</text>
<text x="375.4" y="213.1">C2</text>
<text x="108.1" y="220.2">100k</text>
<text x="108.1" y="217.1">R24</text>
<text x="354.2" y="216.4">10u</text>
<text x="375.4" y="216.4">10u</text>
<text x="150.8" y="233.6">U10</text>
<text x="110.8" y="237.9">D4</text>
<text x="119.9" y="238.9">SW1</text>
<text x="150.8" y="236.8">pos out</text>
<text x="34.4" y="245.6">reset</text>
<text x="34.4" y="242.4">U17</text>
<text x="44.6" y="243.5">1nf</text>
<text x="44.6" y="240.3">C14</text>
<text x="119.9" y="242.1">3/4 steps</text>
<text x="56.8" y="255.6">R14</text>
<text x="109.7" y="255.6">R26</text>
<text x="56.8" y="258.8">100k</text>
<text x="109.7" y="258.8">10k</text>
</g>
<g font-size="3.2" fill="#00f">
<text x="175.8" y="70.7">6</text>
<text x="175.8" y="77.7">5</text>
<text x="196.1" y="74.2">7</text>
<text x="167.1" y="98.9">1</text>
<text x="170.6" y="100.6">Y_CH_0_IN/OUT</text>
<text x="167.1" y="102.4">2</text>
<text x="167.1" y="105.9">3</text>
<text x="170.6" y="104.2">Y_CH_2_IN/OUT</text>
<text x="170.6" y="107.7">Y_COMOUT/IN</text>
<text x="208.3" y="107.7">X_CH_1_IN/OUT</text>
<text x="208.3" y="104.2">X_CH_2_IN/OUT</text>
<text x="236.5" y="105.9">14</text>
<text x="236.5" y="102.4">15</text>
<text x="167.1" y="109.5">4</text>
<text x="167.1" y="113">5</text>
<text x="170.6" y="111.2">Y_CH_3_IN/OUT</text>
<text x="211.6" y="111.2">X_COMIN/OUT</text>
<text x="236.5" y="113">12</text>
<text x="236.5" y="109.5">13</text>
<text x="167.1" y="116.5">6</text>
<text x="170.6" y="114.8">Y_CH_1_IN/OUT</text>
<text x="170.6" y="118.3">INH</text>
<text x="208.3" y="118.3">X_CH_3_IN/OUT</text>
<text x="208.3" y="114.8">X_CH_0_IN/OUT</text>
<text x="236.5" y="116.5">11</text>
<text x="232.9" y="125.3">B</text>
<text x="232.9" y="121.8">A</text>
<text x="236.5" y="123.6">9</text>
<text x="236.5" y="120.1">10</text>
<text x="341.6" y="135.9">3</text>
<text x="346.8" y="137.3">IN</text>
<text x="359.1" y="137.3">OUT</text>
<text x="369" y="135.9">1</text>
<text x="167" y="150">2</text>
<text x="187.3" y="153.6">1</text>
<text x="167" y="157.1">3</text>
<text x="45.3" y="173">2</text>
<text x="65.6" y="176.5">1</text>
<text x="45.3" y="180">3</text>
<text x="167" y="183.6">6</text>
<text x="167" y="190.6">5</text>
<text x="187.3" y="187.1">7</text>
<text x="38.4" y="204.7">1</text>
<text x="38.4" y="208.2">2</text>
<text x="41.9" y="206.5">5</text>
<text x="83.1" y="208.2">15</text>
<text x="38.4" y="211.8">3</text>
<text x="38.4" y="215.3">4</text>
<text x="41.9" y="210">1</text>
<text x="41.9" y="213.5">0</text>
<text x="70.7" y="213.5">CLOCK</text>
<text x="71.3" y="210">RESET</text>
<text x="83.1" y="215.3">13</text>
<text x="83.1" y="211.8">14</text>
<text x="38.4" y="218.8">5</text>
<text x="41.9" y="217.1">2</text>
<text x="41.9" y="220.6">6</text>
<text x="56.4" y="217.1">CLOCK/INHIBIT</text>
<text x="62.6" y="220.6">CARRY/OUT</text>
<text x="83.1" y="218.8">12</text>
<text x="38.4" y="222.4">6</text>
<text x="38.4" y="225.9">7</text>
<text x="41.9" y="224.1">7</text>
<text x="41.9" y="227.6">3</text>
<text x="79.6" y="227.6">4</text>
<text x="79.6" y="224.1">9</text>
<text x="83.1" y="225.9">10</text>
<text x="83.1" y="222.4">11</text>
<text x="79.6" y="231.2">8</text>
<text x="83.1" y="229.4">9</text>
<text x="127" y="243.5">3</text>
<text x="117.9" y="247.1">2</text>
<text x="127" y="250.6">1</text>
</g>
<g font-size="3.2">
<text x="350" y="82.7">1</text>
<text x="360.6" y="82.7">2</text>
<text x="350" y="86.2">3</text>
<text x="350" y="89.7">5</text>
<text x="360.6" y="86.2">4</text>
<text x="360.6" y="89.7">6</text>
<text x="350" y="93.2">7</text>
<text x="360.6" y="93.2">8</text>
<text x="350" y="96.8">9</text>
<text x="358.6" y="96.8">10</text>
<text x="60.1" y="105.9">1</text>
<text x="60.1" y="102.4">2</text>
<text x="72" y="105.9">3</text>
<text x="72" y="102.4">4</text>
<text x="167.1" y="120.1">7</text>
<text x="167.1" y="123.6">8</text>
<text x="170.6" y="121.8">VEE</text>
<text x="170.6" y="125.3">VSS</text>
<text x="356" y="147.5" transform="rotate(-90 356 147.5)">2</text>
<text x="177.8" y="165.1" transform="rotate(-90 177.8 165.1)">4</text>
<text x="56.1" y="188" transform="rotate(-90 56.1 188)">4</text>
<text x="38.4" y="229.4">8</text>
<text x="41.9" y="231.2">VSS</text>
</g>
<g font-size="3.2" fill="#f00">
<text x="228" y="100.6">VDD</text>
<text x="236.5" y="98.9">16</text>
<text x="177.8" y="144.7" transform="rotate(-90 177.8 144.7)">8</text>
<text x="56.1" y="167.7" transform="rotate(-90 56.1 167.7)">8</text>
<text x="74.5" y="206.5">VDD</text>
<text x="83.1" y="204.7">16</text>
</g>
</svg>
